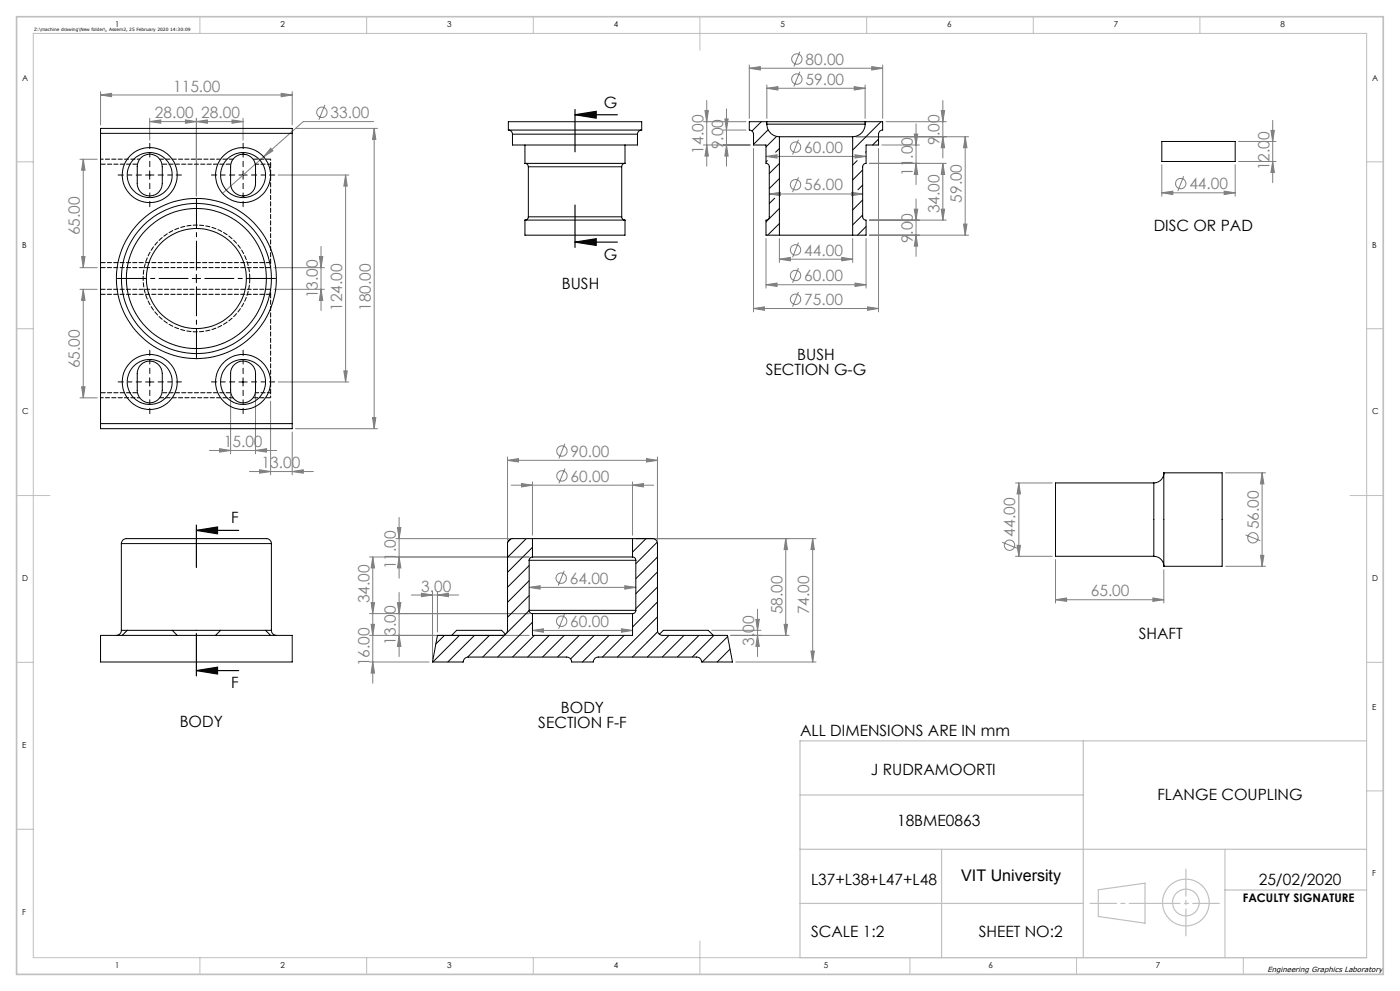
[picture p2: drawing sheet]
<svg xmlns="http://www.w3.org/2000/svg" width="420mm" height="297mm" viewBox="0 0 420 297" stroke-linecap="round" stroke-linejoin="round" font-family="sans-serif">
<g fill="none" stroke="#808080" stroke-width=".3">
<path d="M224.8 19.5v16M240 15.5l-1.8 4.4M261.5 20l3.3 .5-3.3 .5zM264.8 19.5v16M30.2 28.5l3.3-.5v1zM30.2 27.5v10M30.2 28.5h57.5M44.9 36.4l3.3-.5v1zM44.9 36.4h28M44.9 35.5v6.5M55.6 35.9l3.3 .5-3.3 .5zM58.9 36.4l3.3-.5v1z"/>
<path d="M58.9 35.5v23.2M69.6 35.9l3.3 .5-3.3 .5zM72.9 35.5v6.5M84.3 28l3.4 .5-3.4 .5zM87.7 27.5v10M88.7 38.5h24.5M97.5 31.4l-1.8 4.5M112.1 36.4h-21.1l-11.9 10.6M112.3 38.5v90M112.3 38.5l.4 3.3h-.9zM211 36.5h12.8M211.5 33.2h1l-.5 3.3z"/>
<path d="M212 30.1v19.7M217 39h6.8M217.5 35.7h.9l-.5 3.3zM217.9 32.6v17.2M224.8 20.5l3.3-.5v1zM224.8 20.5h40M230 26.5l3.4-.5v1zM230 25.5v10M230 26.5h29.5M240 21.5l-1.8 4.4M256.3 26l3.2 .5-3.2 .5zM259.5 25.5v10"/>
<path d="M265.8 36.5h18.1M274.8 37.1v18.2M282.4 33.2h1l-.5 3.3zM282.9 30.1v17.2M381.3 39.1h1l-.5 3.3zM381.8 36.1v18.6M24 47.7h5.2M25 47.7v32.5M25 47.7l.5 3.3h-1zM79.1 47l-12.4 11M81.2 44.4l.7 .8-2.8 1.8zM83.4 52.5h21.3"/>
<path d="M103.7 52.5v62M103.7 52.5l.5 3.3h-1zM211 43.5h14M212 43.5l.5 3.3h-1zM217.9 43.5l.5 3.3h-.9zM226.1 44.5v49M229.8 46.9l3.3-.5v1zM229.8 46.9h30M230.8 58.1l3.3-.5v1zM230.8 58.1h28M239.5 41.9l-1.7 4.4M239.5 53.1l-1.7 4.5"/>
<path d="M255.5 57.6l3.3 .5-3.3 .5zM256.5 46.4l3.3 .5-3.3 .5zM256.8 41h33.8M260.8 49h23.1M263.6 44.5v49M264.5 43.5h11.3M274.3 40.2h1l-.5 3.3zM274.8 49l.5 3.3h-1zM274.8 59.6v17.2M282.9 49l.5 3.3h-1zM282.9 41l.5 3.3h-1zM282.9 49v17"/>
<path d="M289.6 41l.5 3.3h-1zM289.6 41v29.5M348.5 57.8l3.4-.5v1zM348.5 49.4v9.4M348.5 57.8h22.1M355.1 52.8l-1.8 4.5M367.2 57.3l3.4 .5-3.4 .5zM370.6 49.4v9.4M371.5 48.4h11.3M371.5 42.4h11.3M381.8 48.4l.5 3.3h-1zM24.5 76.9h1l-.5 3.3z"/>
<path d="M95.8 76.9h1l-.5 3.3zM96.3 73.9v19.2M229.8 71.5v14.9M233.8 77.7l3.3-.6v1.1zM233.8 71.5v7.2M233.8 77.7h22M239.5 72.7l-1.7 4.4M252.5 77.1l3.3 .6-3.3 .5zM255.8 71.5v7.2M259.8 71.5v14.9M260.8 66h23.1M260.8 70.5h29.8"/>
<path d="M274.3 62.7h1l-.5 3.3zM274.8 70.5l.5 3.3h-1zM282.4 62.7h1l-.5 3.3zM289.1 67.2h1l-.5 3.3zM24 80.2h5.2M24 86.7h5.2M25 86.7v32.5M25 86.7l.5 3.3h-1zM82.2 80.2h15.1M82.2 86.7h15.1M96.3 86.7l.5 3.3h-1zM226.1 92.5l3.2-.5v1z"/>
<path d="M226.1 92.5h37.5M229.8 85.3l3.3-.5v1.1zM229.8 85.3h30M239.5 80.3l-1.7 4.5M239.5 87.5l-1.7 4.4M256.5 84.8l3.3 .5-3.3 .6zM260.2 92l3.4 .5-3.4 .5zM24 119.2h5.2M24.5 115.9h1l-.5 3.3zM69.2 118v18M76.7 118v18M83.4 114.5h21.3"/>
<path d="M103.2 111.2h1l-.5 3.3zM62.8 135h20.2M65.9 134.5l3.3 .5-3.3 .5zM76.7 135l3.3-.5v1zM81.2 120.2v22.1M87.7 129.5v12.8M88.7 128.5h24.5M111.8 125.2h.9l-.4 3.3zM152.3 138l3.2-.6v1.1zM152.3 136.9v25M152.3 138h44.9M169.5 133l-1.8 4.4"/>
<path d="M194 137.4l3.2 .6-3.2 .5zM197.2 136.9v25M74.8 141.3h19.2M77.9 140.8l3.3 .5-3.3 .5zM87.7 141.3l3.3-.5v1zM119.2 158.1h1.1l-.6 3.3zM119.7 155.1v18.2M153.4 145.4h42.7M156.5 144.9l3.2 .5-3.2 .5zM159.7 144.4v16M169.5 140.4l-1.8 4.4M189.8 145.4l3.2-.5v1z"/>
<path d="M189.8 144.4v16M304.7 144.7h11M305.6 144.7v22M305.6 144.7l.5 3.3h-1zM367.7 141.7h12M378.6 141.7v28M378.6 141.7l.6 3.3h-1.1zM110.8 166.9h48M111.8 166.9v17M111.8 166.9l.6 3.3h-1.1zM118.7 161.4h34.1M119.7 166.9l.6 3.3h-1.1z"/>
<path d="M119.7 177.5v19.3M123.4 178.3h14.2M126.4 177.8l3.4 .5-3.4 .5zM129.8 177.3v20.1M131.2 178.3l3.3-.5v1zM131.2 177.3v12.1M158.7 176l3.3-.5v1.1zM158.7 176h32M169.3 171.1l-1.8 4.4M187.4 175.5l3.3 .5-3.3 .6zM190.7 161.4h54.1M235.7 161.4v29"/>
<path d="M235.7 161.4l.6 3.3h-1.1zM243.8 161.4l.5 3.3h-1zM243.8 161.4v37M300.6 162.5l4.5 1.8M304.7 166.7h11M305.1 163.4h1l-.5 3.3zM316.7 179.7l3.3-.5v1zM316.7 167.7v13M316.7 179.7h32.4M345.9 179.2l3.2 .5-3.2 .5zM349.1 170.7v10M367.7 169.7h12"/>
<path d="M373.7 160.3l4.4 1.8M378.1 166.4h1.1l-.6 3.3zM110.8 198.4h17.9M110.8 183.9h47.9M110.8 190.4h47.9M111.3 180.6h1.1l-.6 3.3zM111.3 187.1h1.1l-.6 3.3zM111.8 184.1v20.6M111.8 198.4l.6 3.3h-1.1zM119.2 180.6h1.1l-.6 3.3zM119.7 190.4l.6 3.3h-1.1zM159.7 188.9l3.4-.4v1z"/>
<path d="M159.7 188.9h30.1M169.4 184l-1.8 4.4M186.4 188.5l3.4 .4-3.4 .6zM213.5 188.9h14.8M219.3 190.4h17.4M220.7 198.4h24.1M226.8 185.6h1l-.5 3.3zM227.3 182.6v14.2M227.3 190.4l.5 3.3h-1zM235.2 187.1h1.1l-.6 3.3zM243.3 195.1h1l-.5 3.3z"/>
<circle cx="239.1" cy="17.7" r="1.55"/>
<circle cx="96.6" cy="33.7" r="1.55"/>
<circle cx="239.1" cy="23.7" r="1.55"/>
<circle cx="238.6" cy="44.1" r="1.56"/>
<circle cx="238.6" cy="55.4" r="1.56"/>
<circle cx="354.2" cy="55" r="1.55"/>
<circle cx="238.6" cy="74.9" r="1.56"/>
<circle cx="238.6" cy="82.6" r="1.56"/>
<circle cx="238.7" cy="89.7" r="1.55"/>
<circle cx="168.6" cy="135.2" r="1.55"/>
<circle cx="168.6" cy="142.6" r="1.56"/>
<circle cx="168.4" cy="173.3" r="1.55"/>
<circle cx="302.9" cy="163.4" r="1.56"/>
<circle cx="375.9" cy="161.2" r="1.55"/>
<circle cx="168.5" cy="186.2" r="1.55"/>
</g>
<path d="M172.5 34.4l6.4-1v2zM172.5 34.4h12.7M172.5 32.8v12.7M172.5 72.6l6.4-1.1v2.1zM172.5 61.5v12.7M172.5 72.6h12.7M58.9 159h12.7M58.9 157.4v12.7M58.9 159l6.4-1.1v2.1zM58.9 189.9v12.7M58.9 201h12.7M58.9 201l6.4-1v2z" fill="none" stroke="#000" stroke-width=".35"/>
<g fill="none" stroke="#c0c0c0" stroke-width=".35">
<path d="M240 238.3h85M325 222v65M410 222h-170v65h170M240 254.5h170M282.5 254.5v32.5M367.5 254.5v32.5M240 270.8h85M329.5 266.7l14-2v12l-14-2zM367.5 266.7h42.5"/>
<circle cx="355.8" cy="270.5" r="7"/>
<circle cx="355.8" cy="270.5" r="4"/>
</g>
<path d="M56.4 83.5h-21.2M58.9 81v-21.3M58.9 86v21.2M61.4 83.5h21.3" fill="none" stroke="#000" stroke-width=".3" stroke-dasharray="15.2 1.3 1.3 1.3" stroke-dashoffset="6.5"/>
<g fill="none" stroke="#000" stroke-width=".3" stroke-dasharray="15.2 1.3 1.3 1.3" stroke-dashoffset="13.6">
<path d="M42.4 52.5h-7M44.9 50v-7M44.9 55v7M47.4 52.5h7M70.4 52.5h-7M72.9 50v-7M72.9 55v7M75.4 52.5h7M42.4 114.5h-7M44.9 112v-7M44.9 117v7M47.4 114.5h7"/>
<path d="M70.4 114.5h-7M72.9 112v-7M72.9 117v7M75.4 114.5h7"/>
</g>
<path d="M43.7 52.5h2.5M44.9 51.2v2.5M71.7 52.5h2.5M72.9 51.2v2.5M57.7 83.5h2.5M58.9 82.2v2.5M43.7 114.5h2.5M44.9 113.2v2.5M71.7 114.5h2.5M72.9 113.2v2.5" fill="none" stroke="#000" stroke-width=".3"/>
<g fill="none" stroke="#c0c0c0" stroke-width=".3">
<path d="M10 10h400v277h-400zM60 5v5M110 5v5M160 5v5M210 5v10M260 5v5M310 5v5M360 5v5M5 48.5h5M410 48.5h5M5 98.5h5M410 98.5h5"/>
<path d="M5 148.5h10M405 148.5h10M5 198.5h5M410 198.5h5M410 237h5M5 248.5h5M60 287v5M110 287v5M160 287v5M210 282v10M273 287v5M323 287v5"/>
<path d="M373 287v5"/>
</g>
<path d="M327 270.8h38.8" fill="none" stroke="#c0c0c0" stroke-width=".35" stroke-dasharray="15.2 1.3 1.3 1.3" stroke-dashoffset="7.3"/>
<path d="M355.8 260.5v20" fill="none" stroke="#c0c0c0" stroke-width=".35" stroke-dasharray="15.2 1.3 1.3 1.3" stroke-dashoffset="7.1"/>
<path d="M5 5h410v287h-410z" fill="none" stroke="#c0c0c0" stroke-width=".5"/>
<g fill="#000">
<path d="M172.5 34.4l6.4-1v2zM172.5 72.6l6.4-1.1v2.1z"/>
<path d="M58.9 159l6.4-1.1v2.1zM58.9 201l6.4-1v2z"/>
</g>
<g fill="#808080">
<path d="M76.7 135l3.3-.5v1zM65.9 134.5l3.3 .5-3.3 .5z"/>
<path d="M194 137.4l3.2 .6-3.2 .5zM152.3 138l3.2-.6v1.1zM131.2 178.3l3.3-.5v1zM126.4 177.8l3.4 .5-3.4 .5zM261.5 20l3.3 .5-3.3 .5zM224.8 20.5l3.3-.5v1zM256.3 26l3.2 .5-3.2 .5zM230 26.5l3.4-.5v1zM256.5 46.4l3.3 .5-3.3 .5zM229.8 46.9l3.3-.5v1zM252.5 77.1l3.3 .6-3.3 .5zM233.8 77.7l3.3-.6v1.1zM345.9 179.2l3.2 .5-3.2 .5zM316.7 179.7l3.3-.5v1z"/>
<path d="M156.5 144.9l3.2 .5-3.2 .5zM189.8 145.4l3.2-.5v1zM158.7 176l3.3-.5v1.1zM187.4 175.5l3.3 .5-3.3 .6zM159.7 188.9l3.4-.4v1zM186.4 188.5l3.4 .4-3.4 .6zM81.2 44.4l-2.1 2.6 2.8-1.8zM230.8 58.1l3.3-.5v1zM255.5 57.6l3.3 .5-3.3 .5zM229.8 85.3l3.3-.5v1.1zM256.5 84.8l3.3 .5-3.3 .6zM226.1 92.5l3.2-.5v1zM260.2 92l3.4 .5-3.4 .5z"/>
<path d="M44.9 36.4l3.3-.5v1zM55.6 35.9l3.3 .5-3.3 .5z"/>
<path d="M348.5 57.8l3.4-.5v1zM367.2 57.3l3.4 .5-3.4 .5z"/>
<path d="M69.6 35.9l3.3 .5-3.3 .5zM58.9 36.4l3.3-.5v1z"/>
<path d="M111.8 125.2h.9l-.4 3.3zM112.3 38.5l.4 3.3h-.9z"/>
<path d="M243.3 195.1h1l-.5 3.3zM243.8 161.4l.5 3.3h-1zM381.8 48.4l.5 3.3h-1zM381.3 39.1h1l-.5 3.3z"/>
<path d="M95.8 76.9h1l-.5 3.3zM96.3 86.7l.5 3.3h-1zM25 47.7l.5 3.3h-1zM24.5 76.9h1l-.5 3.3zM25 86.7l.5 3.3h-1zM24.5 115.9h1l-.5 3.3z"/>
<path d="M111.8 166.9l.6 3.3h-1.1zM111.3 180.6h1.1l-.6 3.3zM119.2 180.6h1.1l-.6 3.3zM119.7 190.4l.6 3.3h-1.1zM111.3 187.1h1.1l-.6 3.3zM111.8 198.4l.6 3.3h-1.1zM226.8 185.6h1l-.5 3.3zM227.3 190.4l.5 3.3h-1zM235.7 161.4l.6 3.3h-1.1zM235.2 187.1h1.1l-.6 3.3zM103.7 52.5l.5 3.3h-1zM103.2 111.2h1l-.5 3.3zM211.5 33.2h1l-.5 3.3zM212 43.5l.5 3.3h-1zM217.5 35.7h.9l-.5 3.3zM217.9 43.5l.5 3.3h-.9zM274.3 62.7h1l-.5 3.3zM274.8 70.5l.5 3.3h-1zM282.9 49l.5 3.3h-1zM282.4 62.7h1l-.5 3.3zM274.3 40.2h1l-.5 3.3zM274.8 49l.5 3.3h-1zM289.6 41l.5 3.3h-1zM289.1 67.2h1l-.5 3.3zM282.4 33.2h1l-.5 3.3zM282.9 41l.5 3.3h-1zM378.6 141.7l.6 3.3h-1.1zM378.1 166.4h1.1l-.6 3.3zM305.6 144.7l.5 3.3h-1zM305.1 163.4h1l-.5 3.3z"/>
<path d="M119.2 158.1h1.1l-.6 3.3zM119.7 166.9l.6 3.3h-1.1z"/>
<path d="M77.9 140.8l3.3 .5-3.3 .5zM87.7 141.3l3.3-.5v1zM30.2 28.5l3.3-.5v1zM84.3 28l3.4 .5-3.4 .5z"/>
</g>
<g fill="none" stroke="#000" stroke-width=".3">
<path d="M30.2 38.5h57.5v90h-57.5zM30.2 40h57.5M152.5 39a1.21 1.21 0 0 1 1.2 1.2M152.5 39h40M152.5 39v-2.5h40v2.5M192.5 39a1.26 1.26 0 0 0-1.3 1.2M228.4 36.5l-2.8 2.8M230 36.5h-5.2v2.5a1.26 1.26 0 0 1 1.3 1.2v3.3h3.7v5.5a1.02 1.02 0 0 1 1 1v15a.96 .96 0 0 1-1 1v4.5h4M230 37.2h29.5M230 37.2a3.8 3.8 0 0 0 3.8 3.8M230 36.5h29.5M230 36.5v.7"/>
<path d="M230.4 38.9l-4.3 4.4M259.5 36.5h5.3v2.5a1.21 1.21 0 0 0-1.2 1.2v3.3h-3.8v5.5a1.02 1.02 0 0 0-1 1v15a.97 .97 0 0 0 1 1v4.5h-4M259.5 37.2a3.8 3.8 0 0 1-3.7 3.8M259.5 36.5v.7M259.8 36.5l-.3 .2M264.3 36.5l-8.5 8.5M42.2 47.4a3.8 3.8 0 0 1 4.1-.9 3.8 3.8 0 0 1 2.4 3.4v5.1a3.8 3.8 0 0 1-3.8 3.7 3.8 3.8 0 0 1-3.7-3.7v-5.6zM72.9 46.2a3.7 3.7 0 0 1 3.8 3.7v5.1a3.7 3.7 0 0 1-3.8 3.7M72.9 46.2h.1M72.9 46.2a3.7 3.7 0 0 0-3.7 3.7v5.1a3.7 3.7 0 0 0 3.7 3.7M72.9 58.7h.1M153.7 40.2v3.3h37.5v-3.3"/>
<path d="M153.7 40.2h37.5M157.5 49a1.02 1.02 0 0 1 1 1M157.5 49h30M157.5 43.5v5.5M158.5 50h28M158.5 50v15M186.5 50v15M187.5 49a1.02 1.02 0 0 0-1 1M187.5 43.5v5.5M230.2 48.2l-.4 .3M232.4 59.4l-1.6 1.6M233 40.9l-3.2 3.1"/>
<path d="M233.8 41h22M233.8 41v29.5M233.8 44.5l-1.1 1.1M233.8 49l-3 3M233.8 53.5l-3 3M255.8 41v29.5M257.1 48.2l-1.3 1.3M258.8 50.9l-3 3M258.8 55.5l-1.4 1.4M258.8 59.9l-3 3M259.8 45.5l-.2 .1M263.6 41.7l-1.8 1.8"/>
<path d="M348.5 42.4h22.1v6h-22.1zM157.5 66h30M157.5 66v4.5h30v-4.5M158.5 65a.97 .97 0 0 1-1 1M158.5 65h28M186.5 65a.96 .96 0 0 0 1 1M233.8 70.5h22M233.8 62.5l-4 4M233.8 67l-3.5 3.5M258.8 64.4l-3 3M259.8 67.9l-2.6 2.6M42.2 109.4a3.8 3.8 0 0 1 4.1-.9 3.8 3.8 0 0 1 2.4 3.5v5a3.8 3.8 0 0 1-3.8 3.7 3.8 3.8 0 0 1-3.7-3.7v-5.6z"/>
<path d="M70.2 109.4a3.7 3.7 0 0 1 4.1-.9 3.7 3.7 0 0 1 2.4 3.5v5a3.7 3.7 0 0 1-3.8 3.7 3.7 3.7 0 0 1-3.7-3.7v-5.6l.3-1.1zM30.2 127h57.5M346.1 144.7h-29.4v22h29.4M346.1 144.7v22M349.1 141.7a3 3 0 0 1-3 3M349.1 141.7v28M349.1 141.7h17.5v28h-17.5M36.4 162.9a1.76 1.76 0 0 1 2.3-1.5h40.9a1.56 1.56 0 0 1 1.8 1.5M36.4 162.9h45M36.4 162.9v26M81.4 162.9v26M153.3 161.5l-1 1"/>
<path d="M157.9 161.4l-5.6 5.6M158.7 167.9h32M158.7 167.9v15M158.8 169.5l-6.5 6.5M158.8 174l-6.5 6.5M158.8 178.5l-6.5 6.5M159.7 161.4h-6a1.45 1.45 0 0 0-1.4 1.5v26a1.57 1.57 0 0 1-1.6 1.5h-19.5l-1.4 8h9.2a1.45 1.45 0 0 1 1.5-1.5h29.5a1.45 1.45 0 0 1 1.5 1.5h6.5a1.51 1.51 0 0 1 1.5-1.5h29.5a1.51 1.51 0 0 1 1.5 1.5h9.2l-1.5-8h-19.4a1.57 1.57 0 0 1-1.6-1.5v-26a1.45 1.45 0 0 0-1.4-1.5h-6M159.7 166.9a.96 .96 0 0 0-1 1M159.7 166.9h30.1M159.7 161.4h30.1M159.7 161.4v5.5M159.7 164l-7.4 7.5"/>
<path d="M189.8 166.9a.96 .96 0 0 1 .9 1M189.8 161.4v5.5M190.7 167.9v15M193.8 161.4l-4 4M197.2 162.5l-6.5 6.4M197.2 166.9l-6.5 6.5M197.2 171.4l-6.5 6.5M197.2 175.9l-6.5 6.5M346.1 166.7a3 3 0 0 1 3 3M30.2 190.4h57.5v8h-57.5zM36.4 188.9a1.51 1.51 0 0 1-1.5 1.5M36.4 188.9h1.8"/>
<path d="M38.2 188.9h13.5M38.2 188.9l-1.5 1.5M51.7 188.9h14.5M51.7 188.9l1.5 1.5M66.2 188.9h13.5M66.2 188.9l-1.5 1.5M79.7 188.9h1.7M79.7 188.9l1.5 1.5M81.4 188.9a1.51 1.51 0 0 0 1.5 1.5M133.4 190.4l-2.7 2.6M137.8 190.4l-7.9 8M139 198.2l-.2 .2"/>
<path d="M142.3 190.4l-8 8M146.8 190.4l-6.5 6.5M151.6 190.2l-6.8 6.7M151.7 190.1l-1.2-1.2h-13.5l-1.5 1.5M158.7 182.9a.96 .96 0 0 0 1 1M158.7 182.9h32M158.8 183l-6.8 6.7M159.7 183.9h30.1M159.7 183.9v6.5h30.1v-6.5M159.7 186.5l-10.4 10.4M160.3 190.4l-6.5 6.5M164.8 190.4l-6.5 6.5"/>
<path d="M169.3 190.4l-6.5 6.5M173.8 190.4l-6.5 6.5M178.3 190.4l-7.1 7.1M182.7 190.4l-8 8M187.2 190.4l-6.5 6.5M190.7 182.9a.96 .96 0 0 1-.9 1M197.2 180.4l-7.4 7.5M197.2 184.9l-12 12M197.3 189.3l-7.6 7.6M197.8 190.1l1.2-1.2h13.5l1.5 1.5M200.7 190.4l-6.5 6.5M205.2 190.4l-6.5 6.5"/>
<path d="M209.7 190.4l-6.5 6.5M214.2 190.4l-6.5 6.5M218.3 190.8l-7.6 7.6M219 194.6l-3.8 3.8M219.7 198.3l-.1 .1"/>
<circle cx="44.9" cy="52.5" r="6.8"/>
<circle cx="44.9" cy="52.5" r="8.2"/>
<circle cx="72.9" cy="52.5" r="6.7"/>
<circle cx="72.9" cy="52.5" r="8.2"/>
<circle cx="58.9" cy="83.5" r="22.5"/>
<circle cx="58.9" cy="83.5" r="21"/>
<circle cx="58.9" cy="83.5" r="24"/>
<circle cx="58.9" cy="83.5" r="15"/>
<circle cx="44.9" cy="114.5" r="6.8"/>
<circle cx="44.9" cy="114.5" r="8.3"/>
<circle cx="72.9" cy="114.5" r="6.7"/>
<circle cx="72.9" cy="114.5" r="8.2"/>
</g>
<path d="M30.2 49.2h11.1M81.2 47.7h-5.3M81.2 78.7h-51M30.2 88.2h51M74.9 83.5a16 16 0 0 0-23.6-14.1 16 16 0 0 0-1 27.5 16 16 0 0 0 24.6-12.3v-1.1M81.2 80.2h-51M81.2 86.7h-51M41.3 117.7h-11.1M81.2 119.2h-5.3" fill="none" stroke="#000" stroke-width=".3" stroke-dasharray="1.3 .6" stroke-dashoffset="-.1"/>
<path d="M41.9 47.7h-11.7M41.9 119.2h-11.7" fill="none" stroke="#000" stroke-width=".3" stroke-dasharray="1.3 .6" stroke-dashoffset=".5"/>
<path d="M69.9 47.7h-22M69.9 119.2h-22" fill="none" stroke="#000" stroke-width=".3" stroke-dasharray="1.3 .6" stroke-dashoffset=".1"/>
<path d="M48.6 49.2h20.7M69.3 117.7h-20.7" fill="none" stroke="#000" stroke-width=".3" stroke-dasharray="1.3 .6" stroke-dashoffset="-.2"/>
<path d="M76.6 49.2h4.6M81.2 117.7h-4.6" fill="none" stroke="#000" stroke-width=".3" stroke-dasharray="1.3 .6" stroke-dashoffset=".3"/>
<path d="M81.2 49.2v-1.5M81.2 80.2v-1.5M81.2 88.2v-1.5M81.2 119.2v-1.5" fill="none" stroke="#000" stroke-width=".3" stroke-dasharray="1.3 .6" stroke-dashoffset=".8"/>
<path d="M81.2 78.7v-29.5M81.2 117.7v-29.5" fill="none" stroke="#000" stroke-width=".3" stroke-dasharray="1.3 .6" stroke-dashoffset=".2"/>
<text font-size="4.8" x="288.4" y="264">VIT University</text>
<g font-size="4.7" fill="#808080">
<text x="241.6" y="19.4">80.00</text>
<text x="51.9" y="27.4">115.00</text>
<text x="241.6" y="25.4">59.00</text>
<text x="46.5" y="35.4">28.00 28.00</text>
<text x="99.2" y="35.4">33.00</text>
<text x="211" y="46" transform="rotate(-90 211 46)">14.00</text>
<text x="217" y="44.7" transform="rotate(-90 217 44.7)">9.00</text>
<text x="241.2" y="45.8">60.00</text>
<text x="281.9" y="43.4" transform="rotate(-90 281.9 43.4)">9.00</text>
<text x="273.8" y="52.7" transform="rotate(-90 273.8 52.7)">11.00</text>
<text x="380.8" y="51" transform="rotate(-90 380.8 51)">12.00</text>
<text x="241.2" y="57.1">56.00</text>
<text x="356.8" y="56.7">44.00</text>
<text x="281.9" y="63.9" transform="rotate(-90 281.9 63.9)">34.00</text>
<text x="288.6" y="60.8" transform="rotate(-90 288.6 60.8)">59.00</text>
<text x="24" y="70.6" transform="rotate(-90 24 70.6)">65.00</text>
<text x="241.2" y="76.6">44.00</text>
<text x="273.8" y="72.9" transform="rotate(-90 273.8 72.9)">9.00</text>
<text x="95.3" y="89.4" transform="rotate(-90 95.3 89.4)">13.00</text>
<text x="241.2" y="84.3">60.00</text>
<text x="102.7" y="93.1" transform="rotate(-90 102.7 93.1)">124.00</text>
<text x="111.3" y="93.1" transform="rotate(-90 111.3 93.1)">180.00</text>
<text x="241.2" y="91.4">75.00</text>
<text x="24" y="110.3" transform="rotate(-90 24 110.3)">65.00</text>
<text x="67.1" y="134">15.00</text>
<text x="171.2" y="136.9">90.00</text>
<text x="78.5" y="140.3">13.00</text>
<text x="171.2" y="144.3">60.00</text>
<text x="304.6" y="160.8" transform="rotate(-90 304.6 160.8)">44.00</text>
<text x="377.6" y="158.6" transform="rotate(-90 377.6 158.6)">56.00</text>
<text x="118.7" y="170.7" transform="rotate(-90 118.7 170.7)">11.00</text>
<text x="126.4" y="177.3">3.00</text>
<text x="170.9" y="175">64.00</text>
<text x="327.2" y="178.7">65.00</text>
<text x="110.8" y="180.8" transform="rotate(-90 110.8 180.8)">34.00</text>
<text x="234.7" y="184.1" transform="rotate(-90 234.7 184.1)">58.00</text>
<text x="242.8" y="184.1" transform="rotate(-90 242.8 184.1)">74.00</text>
<text x="171.1" y="187.9">60.00</text>
<text x="118.7" y="193.2" transform="rotate(-90 118.7 193.2)">13.00</text>
<text x="226.3" y="193.5" transform="rotate(-90 226.3 193.5)">3.00</text>
<text x="110.8" y="199.7" transform="rotate(-90 110.8 199.7)">16.00</text>
</g>
<g font-size="4.7">
<text x="181.2" y="32.3">G</text>
<text x="346.1" y="69.3">DISC OR PAD</text>
<text x="181.2" y="77.9">G</text>
<text x="168.6" y="86.6">BUSH</text>
<text x="239.2" y="107.9">BUSH</text>
<text x="229.7" y="112.4">SECTION G-G</text>
<text x="69.4" y="156.9">F</text>
<text x="341.6" y="191.6">SHAFT</text>
<text x="69.4" y="206.3">F</text>
<text x="168.3" y="213.7">BODY</text>
<text x="53.9" y="217.8">BODY</text>
<text x="161.5" y="218.2">SECTION F-F</text>
<text x="240" y="220.5">ALL DIMENSIONS ARE IN mm</text>
<text x="261.3" y="232.3">J RUDRAMOORTI</text>
<text x="347.2" y="239.8">FLANGE COUPLING</text>
<text x="269.1" y="247.7">18BME0863</text>
<text x="243.3" y="265.3">L37+L38+L47+L48</text>
<text x="377.6" y="265.3">25/02/2020</text>
<text x="243.3" y="280.7">SCALE 1:2</text>
<text x="293.6" y="280.7">SHEET NO:2</text>
</g>
<text font-size="3.5" x="372.9" y="270.3">FACULTY SIGNATURE</text>
<g font-size="2.5">
<text x="34.6" y="8.2">1</text>
<text x="84.2" y="8.2">2</text>
<text x="134.2" y="8.2">3</text>
<text x="184.2" y="8.2">4</text>
<text x="234.2" y="8.2">5</text>
<text x="284.2" y="8.2">6</text>
<text x="334.2" y="8.2">7</text>
<text x="384.2" y="8.2">8</text>
<text x="6.7" y="24.2">A</text>
<text x="411.7" y="24.2">A</text>
<text x="6.7" y="74.2">B</text>
<text x="411.7" y="74.2">B</text>
<text x="6.7" y="124.2">C</text>
<text x="411.7" y="124.2">C</text>
<text x="6.7" y="174.2">D</text>
<text x="411.7" y="174.2">D</text>
<text x="411.7" y="212.7">E</text>
<text x="6.7" y="224.2">E</text>
<text x="411.7" y="262.7">F</text>
<text x="6.7" y="274.2">F</text>
<text x="34.6" y="290.2">1</text>
<text x="84.2" y="290.2">2</text>
<text x="134.2" y="290.2">3</text>
<text x="184.2" y="290.2">4</text>
<text x="247.2" y="290.2">5</text>
<text x="296.5" y="290.2">6</text>
<text x="346.8" y="290.2">7</text>
</g>
<text font-size="2.2" x="380.2" y="291.4">Engineering Graphics Laboratory</text>
<text font-size="1.3" x="10.2" y="9.3">Z:\machine drawing\New folder\, Assem2, 25 February 2020 14:30:09</text>
</svg>
